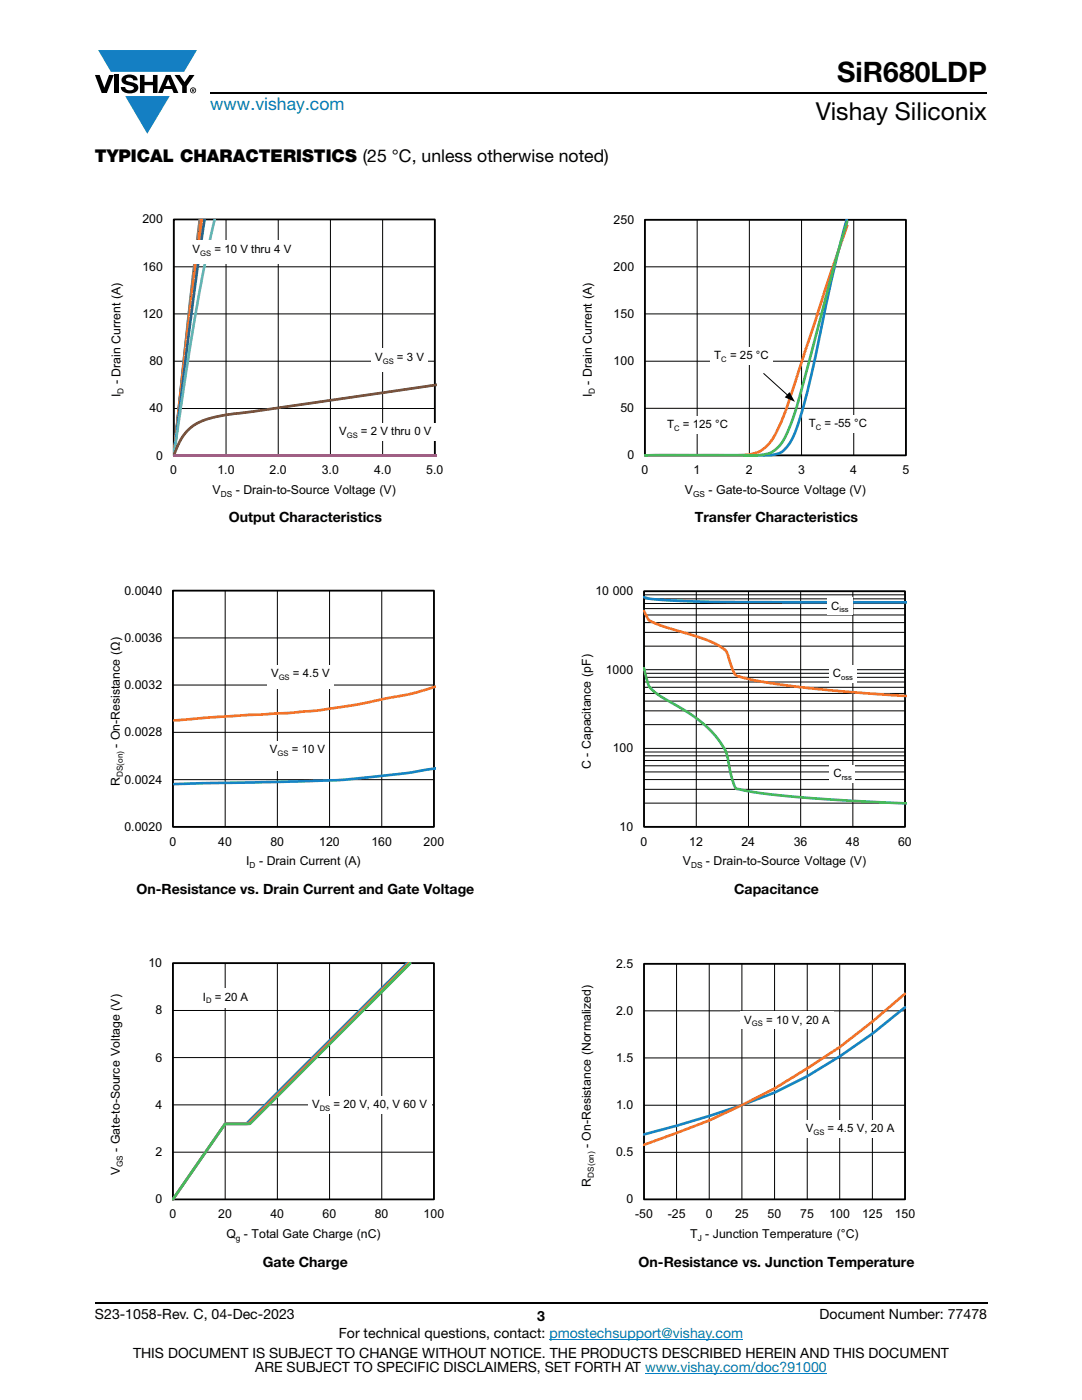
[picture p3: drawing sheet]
<svg xmlns="http://www.w3.org/2000/svg" width="216mm" height="279mm" viewBox="0 0 216 279" stroke-linecap="round" stroke-linejoin="round" font-family="sans-serif">
<g fill="#147fc3">
<path d="M19.6 10h19.7l-2.6 4.3h-1.1h-13.5z"/>
<path d="M25 19.2h8.9l-4.5 7.5z"/>
</g>
<g fill="#000">
<path d="M18.9 15h1l.9 2.5 1-2.5h.9l-1.4 3.6h-1zM22.9 15h.9v3.6h-.9zM24.6 15.3a2.1 2.1 0 0 1 2.8 .3l.1 .4h-.9a.79 .79 0 0 0-.7-.5 .79 .79 0 0 0-.8 .4l.3 .3 1 .2a1.08 1.08 0 0 1 1.2 1 1.08 1.08 0 0 1-1.1 1.2 1.73 1.73 0 0 1-2.4-1.2h.9a.96 .96 0 0 0 .8 .6 .96 .96 0 0 0 .9-.4 1.31 1.31 0 0 0-1.2-.6 1.03 1.03 0 0 1-1.1-.6 1.03 1.03 0 0 1 .2-1.1zM27.9 15h.9v1.3h1.7v-1.3h.9v3.6h-.9v-1.6h-1.7v1.6h-.9zM34.8 15h1.1l.9 1.4 1-1.4h1l-1.5 2.2v1.4h-.9v-1.4z"/>
<path d="M33.6 15.9l.5 1.3h-1.1zM33.1 15l-1.6 3.6h1l.3-.8h1.5l.3 .8h1l-1.6-3.6z"/>
<path d="M38.4 17.8h.2v.2h-.2zM38.3 17.7v.7h.1v-.3l.4 .3-.2-.3 .2-.2-.1-.2z"/>
<path d="M38.1 18a.46 .46 0 0 1 .9 0 .46 .46 0 0 1-.9 0zM37.9 18a.6 .6 0 0 0 1.2 0 .6 .6 0 0 0-1.2 0z"/>
</g>
<path d="M42 18.6h155M18.9 260h178.1" fill="none" stroke="#000" stroke-width=".36"/>
<path d="M109.6 267.3h38.7M128.7 274h36.3" fill="none" stroke="#007ec4" stroke-width=".2"/>
<path d="M34.7 43.8h52.1v47.2h-52.1zM34.7 53.2h52.1M45.1 43.8v47.2M55.5 43.8v47.2M65.9 43.8v47.2M76.3 43.8v47.2M34.7 72.1h52.1M34.7 62.6h52.1M34.7 81.5h52.1" fill="none" stroke="#000" stroke-width=".2"/>
<path d="M34.7 43.8h52.1v47.1h-52.1z" fill="none" stroke="#000" stroke-width=".35"/>
<path d="M39.9 43.7l-2 16.5-3.2 30.7" fill="none" stroke="#1782c5" stroke-width=".53"/>
<path d="M39.9 43.7l-2.2 18.7-3 28.5" fill="none" stroke="#f37229" stroke-width=".53"/>
<path d="M40 43.7l-2.4 20.2-2.9 27" fill="none" stroke="#48b85c" stroke-width=".53"/>
<path d="M40.2 43.7l-1.9 15-3.6 32.2" fill="none" stroke="#ee2d2d" stroke-width=".53"/>
<path d="M40.4 43.7l-2.4 18.7-3.3 28.5" fill="none" stroke="#fec626" stroke-width=".53"/>
<path d="M40.8 43.7l-2.3 16.4-3.8 30.8" fill="none" stroke="#2d5d9d" stroke-width=".53"/>
<path d="M42.8 43.8l-1.8 8.5-2.4 12.6-3.9 26" fill="none" stroke="#51c4ce" stroke-width=".53"/>
<path d="M87.1 76.8l-35.3 5.1a67.8 67.8 0 0 0-10.4 1.7 9.4 9.4 0 0 0-6.5 6.7l-.2 .6" fill="none" stroke="#7b3c17" stroke-width=".53"/>
<path d="M87.1 90.9h-52.4" fill="none" stroke="#4e843e" stroke-width=".53"/>
<path d="M87.1 90.9h-52.4" fill="none" stroke="#9e58a3" stroke-width=".53"/>
<g fill="#fff">
<path d="M37.6 48h21.4v4.6h-21.4z"/>
<path d="M66.9 84.5h20v3.4h-20z"/>
<path d="M74.1 69.6h11.2v4.6h-11.2z"/>
</g>
<path d="M34.5 117.9h52.1v47.1h-52.1zM44.9 117.9v47.1M55.3 117.9v47.1M65.8 117.9v47.1M76.2 117.9v47.1M34.5 136.7h52.1M34.5 127.3h52.1M34.5 155.6h52.1M34.5 146.2h52.1" fill="none" stroke="#000" stroke-width=".2"/>
<path d="M34.5 117.9h52.1v47.1h-52.1z" fill="none" stroke="#000" stroke-width=".35"/>
<path d="M86.9 153.4l-.9 .1a184.6 184.6 0 0 1-22.1 2.3l-29.1 .7" fill="none" stroke="#1782c5" stroke-width=".53"/>
<path d="M86.9 137a61.8 61.8 0 0 1-11.2 2.7l-4.6 .9-7.9 1.2-5.5 .5-15 .8-7.9 .7" fill="none" stroke="#f37229" stroke-width=".53"/>
<g fill="#fff">
<path d="M53.3 132.7h13.2v4.6h-13.2z"/>
<path d="M53 147.9h12.7v6h-12.7z"/>
</g>
<path d="M34.5 192.2h52.1v47.2h-52.1zM44.9 192.2v47.2M55.3 192.2v47.2M65.8 192.2v47.2M76.2 192.2v47.2M34.5 211.1h52.1M34.5 201.7h52.1M34.5 229.9h52.1M34.5 220.5h52.1" fill="none" stroke="#000" stroke-width=".2"/>
<path d="M34.5 192.2h52.1v47.2h-52.1z" fill="none" stroke="#000" stroke-width=".35"/>
<path d="M81.2 192.2l-32.1 32.1h-4.2l-10.4 15.1" fill="none" stroke="#1782c5" stroke-width=".53"/>
<path d="M81.6 192.2l-32.1 32.1h-4.6l-10.4 15.1" fill="none" stroke="#f37229" stroke-width=".53"/>
<path d="M81.9 192.2l-32 32.1h-5l-10.4 15.1" fill="none" stroke="#48b85c" stroke-width=".53"/>
<g fill="#fff">
<path d="M39.7 197.3h10.6v3.8h-10.6z"/>
<path d="M61.5 218.7h24.5v3.6h-24.5z"/>
</g>
<path d="M128.7 43.9h52.1v47h-52.1zM128.7 53.3h52.1M139.1 43.9v47M149.5 43.9v47M159.9 43.9v47M170.4 43.9v47M128.7 72.1h52.1M128.7 62.6h52.1M128.7 81.5h52.1" fill="none" stroke="#000" stroke-width=".2"/>
<path d="M128.7 43.9h52.1v47h-52.1z" fill="none" stroke="#000" stroke-width=".35"/>
<path d="M168.9 43.8l-2.6 10.5-2.8 13a128.7 128.7 0 0 1-5.1 19.6 6.8 6.8 0 0 1-3 3.6 24.3 24.3 0 0 1-6.3 .4h-20.4" fill="none" stroke="#1782c5" stroke-width=".53"/>
<path d="M169.1 45l-4 11.5-5.4 16.4a88.6 88.6 0 0 1-5.2 14.2 6.8 6.8 0 0 1-6.7 3.8h-19.1" fill="none" stroke="#f37229" stroke-width=".53"/>
<path d="M169 44.2l-2.6 8.8-4.9 19a100.2 100.2 0 0 1-4.6 14.8 6 6 0 0 1-6.6 4.1h-21.6" fill="none" stroke="#48b85c" stroke-width=".53"/>
<g fill="#fff">
<path d="M132.3 83h13.8v3.5h-13.8z"/>
<path d="M141.7 69.2h12.5v3.5h-12.5z"/>
<path d="M160.6 82.8h13.2v3.5h-13.2z"/>
</g>
<g fill="none" stroke="#000" stroke-width=".2">
<path d="M152.3 74.5l5 4.5M128.5 119.5h52.1M128.5 118.7h52.1M128.5 118h52.1v47h-52.1zM138.9 118v47M149.3 118v47M159.8 118v47M170.2 118v47M128.5 139.9h52.1M128.5 138.4h52.1M128.5 137.2h52.1M128.5 136.1h52.1"/>
<path d="M128.5 135.2h52.1M128.5 134.4h52.1M128.5 129h52.1M128.5 126.2h52.1M128.5 124.3h52.1M128.5 122.7h52.1M128.5 121.5h52.1M128.5 120.4h52.1M128.5 133.7h52.1M128.5 157.5h52.1M128.5 155.6h52.1M128.5 154.1h52.1"/>
<path d="M128.5 152.8h52.1M128.5 151.8h52.1M128.5 150.8h52.1M128.5 150.1h52.1M128.5 144.6h52.1M128.5 141.9h52.1M128.5 149.4h52.1M128.5 160.3h52.1"/>
</g>
<path d="M157.5 78.2l1.1 2-2-.9z" fill="#000"/>
<path d="M128.5 118h52.1v47h-52.1z" fill="none" stroke="#000" stroke-width=".35"/>
<path d="M128.5 119.2l1.2 .3 2.3 .2 8.9 .4 40 .1" fill="none" stroke="#1782c5" stroke-width=".53"/>
<path d="M128.5 121.9a3.3 3.3 0 0 0 1.7 2.3l2.6 1 6.7 2a15.7 15.7 0 0 1 5.3 2.6l.8 2.1a8.4 8.4 0 0 0 1.3 3l5 1.1 7.9 1.1 9.5 1 11.6 .8" fill="none" stroke="#f37229" stroke-width=".53"/>
<path d="M128.5 133.4a12 12 0 0 0 1.3 4 36.6 36.6 0 0 0 6.7 4.3l3.3 2.3a17.7 17.7 0 0 1 5.2 6.4l.5 2.4a13 13 0 0 0 1.4 4.6l5 .9 7.3 .8 9.2 .6 12.5 .6" fill="none" stroke="#48b85c" stroke-width=".53"/>
<g fill="#fff">
<path d="M165.1 119.2h5v3.6h-5z"/>
<path d="M165.5 152.7h5.2v3.5h-5.2z"/>
<path d="M165.4 132.7h5.5v3.5h-5.5z"/>
</g>
<g fill="none" stroke="#000" stroke-width=".2">
<path d="M135 192.3v47.1M141.5 192.3v47.1M148 192.3v47.1M154.6 192.3v47.1M161.1 192.3v47.1M167.6 192.3v47.1M174.1 192.3v47.1M128.5 211.1h52.1M128.5 201.7h52.1M128.5 239.4h52.1M128.5 230h52.1M128.5 220.6h52.1"/>
<path d="M128.5 239.4v-47.1h52.1v47.1"/>
</g>
<path d="M128.5 192.3h52.1v47.1h-52.1z" fill="none" stroke="#000" stroke-width=".35"/>
<path d="M180.6 201a112.8 112.8 0 0 1-26.1 17.1 199.1 199.1 0 0 1-26 8.3" fill="none" stroke="#1782c5" stroke-width=".53"/>
<path d="M180.6 198.3l-6.5 5.6-6.5 5.1-6.5 4.2-6.6 4.1-6.5 3.3-6.5 3-13 4.9" fill="none" stroke="#f37229" stroke-width=".53"/>
<g fill="#fff">
<path d="M160 223.5h19.2v3.6h-19.2z"/>
<path d="M147.7 201.9h18.6v3.5h-18.6z"/>
</g>
<text font-size="5.6" x="167.1" y="16.4">SiR680LDP</text>
<text font-size="4.9" x="162.8" y="24">Vishay Siliconix</text>
<text font-size="3.5" fill="#007ec4" x="42" y="21.9">www.vishay.com</text>
<text font-size="3.5" x="18.9" y="32.3">TYPICAL CHARACTERISTICS (25 °C, unless otherwise noted)</text>
<g font-size="2.8">
<text x="45.7" y="104.1">Output Characteristics</text>
<text x="138.7" y="104.1">Transfer Characteristics</text>
<text x="27.2" y="178.5">On-Resistance vs. Drain Current and Gate Voltage</text>
<text x="146.5" y="178.5">Capacitance</text>
<text x="52.4" y="252.8">Gate Charge</text>
<text x="127.4" y="252.8">On-Resistance vs. Junction Temperature</text>
<text x="18.9" y="263.3">S23-1058-Rev. C, 04-Dec-2023</text>
<text x="107.2" y="263.6">3</text>
<text x="163.6" y="263.3">Document Number: 77478</text>
<text x="67.6" y="267.1">For technical questions, contact: pmostechsupport@vishay.com</text>
<text x="26.5" y="271">THIS DOCUMENT IS SUBJECT TO CHANGE WITHOUT NOTICE. THE PRODUCTS DESCRIBED HEREIN AND THIS DOCUMENT</text>
<text x="50.9" y="273.8">ARE SUBJECT TO SPECIFIC DISCLAIMERS, SET FORTH AT www.vishay.com/doc?91000</text>
</g>
<g font-size="2.5">
<text x="28.4" y="44.6">200</text>
<text x="122.4" y="44.7">250</text>
<text x="28.4" y="54">160</text>
<text x="122.4" y="54.1">200</text>
<text x="28.4" y="63.5">120</text>
<text x="122.4" y="63.5">150</text>
<text x="24.1" y="76.7" transform="rotate(-90 24.1 76.7)">- Drain Current (A)</text>
<text x="29.8" y="72.9">80</text>
<text x="118.1" y="76.8" transform="rotate(-90 118.1 76.8)">- Drain Current (A)</text>
<text x="122.4" y="72.9">100</text>
<text x="24.1" y="79.3" transform="rotate(-90 24.1 79.3)">I</text>
<text x="29.8" y="82.3">40</text>
<text x="118.1" y="79.3" transform="rotate(-90 118.1 79.3)">I</text>
<text x="123.8" y="82.3">50</text>
<text x="31.2" y="91.7">0</text>
<text x="34" y="94.7">0</text>
<text x="43.4" y="94.7">1.0</text>
<text x="53.8" y="94.7">2.0</text>
<text x="64.2" y="94.7">3.0</text>
<text x="74.6" y="94.7">4.0</text>
<text x="85" y="94.7">5.0</text>
<text x="125.2" y="91.7">0</text>
<text x="128" y="94.6">0</text>
<text x="138.4" y="94.6">1</text>
<text x="148.8" y="94.6">2</text>
<text x="159.2" y="94.6">3</text>
<text x="169.7" y="94.6">4</text>
<text x="180.1" y="94.6">5</text>
<text x="42.4" y="98.6">V</text>
<text x="47" y="98.6">- Drain-to-Source Voltage (V)</text>
<text x="136.7" y="98.5">V</text>
<text x="141.4" y="98.5">- Gate-to-Source Voltage (V)</text>
<text x="24.8" y="118.7">0.0040</text>
<text x="118.8" y="118.8">10 000</text>
<text x="24.8" y="128.1">0.0036</text>
<text x="24.8" y="137.5">0.0032</text>
<text x="120.9" y="134.5">1000</text>
<text x="23.9" y="149.2" transform="rotate(-90 23.9 149.2)">- On-Resistance (Ω)</text>
<text x="24.8" y="147">0.0028</text>
<text x="117.9" y="153.4" transform="rotate(-90 117.9 153.4)">C - Capacitance (pF)</text>
<text x="122.3" y="150.1">100</text>
<text x="23.9" y="156.9" transform="rotate(-90 23.9 156.9)">R</text>
<text x="24.8" y="156.4">0.0024</text>
<text x="24.8" y="165.8">0.0020</text>
<text x="123.6" y="165.8">10</text>
<text x="33.8" y="168.8">0</text>
<text x="43.5" y="168.8">40</text>
<text x="49.1" y="172.7">I</text>
<text x="51.7" y="172.7">- Drain Current (A)</text>
<text x="54" y="168.8">80</text>
<text x="63.7" y="168.8">120</text>
<text x="74.1" y="168.8">160</text>
<text x="84.5" y="168.8">200</text>
<text x="127.8" y="168.8">0</text>
<text x="136.2" y="172.6">V</text>
<text x="137.5" y="168.8">12</text>
<text x="140.9" y="172.6">- Drain-to-Source Voltage (V)</text>
<text x="148" y="168.8">24</text>
<text x="158.4" y="168.8">36</text>
<text x="168.8" y="168.8">48</text>
<text x="179.2" y="168.8">60</text>
<text x="29.6" y="193">10</text>
<text x="122.9" y="193.1">2.5</text>
<text x="31" y="202.4">8</text>
<text x="122.9" y="202.5">2.0</text>
<text x="31" y="211.9">6</text>
<text x="122.9" y="212">1.5</text>
<text x="31" y="221.3">4</text>
<text x="122.9" y="221.4">1.0</text>
<text x="23.9" y="229.9" transform="rotate(-90 23.9 229.9)">- Gate-to-Source Voltage (V)</text>
<text x="31" y="230.7">2</text>
<text x="117.9" y="229.1" transform="rotate(-90 117.9 229.1)">- On-Resistance (Normalized)</text>
<text x="122.9" y="230.8">0.5</text>
<text x="23.9" y="234.6" transform="rotate(-90 23.9 234.6)">V</text>
<text x="117.9" y="236.8" transform="rotate(-90 117.9 236.8)">R</text>
<text x="31" y="240.2">0</text>
<text x="33.8" y="243.1">0</text>
<text x="43.5" y="243.1">20</text>
<text x="54" y="243.1">40</text>
<text x="64.4" y="243.1">60</text>
<text x="74.8" y="243.1">80</text>
<text x="84.5" y="243.1">100</text>
<text x="125" y="240.2">0</text>
<text x="126.7" y="243.1">-50</text>
<text x="133.2" y="243.1">-25</text>
<text x="140.8" y="243.1">0</text>
<text x="146.7" y="243.1">25</text>
<text x="153.2" y="243.1">50</text>
<text x="159.7" y="243.1">75</text>
<text x="165.5" y="243.1">100</text>
<text x="172" y="243.1">125</text>
<text x="178.5" y="243.1">150</text>
<text x="45.2" y="247">Q - Total Gate Charge (nC)</text>
<text x="137.7" y="247">T - Junction Temperature (°C)</text>
</g>
<g font-size="2.3">
<text x="38.4" y="50.5">V</text>
<text x="42.8" y="50.5">= 10 V thru 4 V</text>
<text x="142.5" y="71.6">T</text>
<text x="145.7" y="71.6">= 25 °C</text>
<text x="74.9" y="72">V</text>
<text x="79.2" y="72">= 3 V</text>
<text x="67.7" y="86.9">V</text>
<text x="72" y="86.9">= 2 V thru 0 V</text>
<text x="133.1" y="85.4">T</text>
<text x="136.3" y="85.4">= 125 °C</text>
<text x="161.4" y="85.2">T</text>
<text x="164.5" y="85.2">= -55 °C</text>
<text x="165.9" y="121.7">C</text>
<text x="54.1" y="135.1">V</text>
<text x="58.5" y="135.1">= 4.5 V</text>
<text x="166.2" y="135.1">C</text>
<text x="53.8" y="150.3">V</text>
<text x="58.2" y="150.3">= 10 V</text>
<text x="166.3" y="155.1">C</text>
<text x="40.5" y="199.7">I</text>
<text x="42.9" y="199.7">= 20 A</text>
<text x="148.5" y="204.3">V</text>
<text x="152.9" y="204.3">= 10 V, 20 A</text>
<text x="62.3" y="221.1">V</text>
<text x="66.5" y="221.1">= 20 V, 40, V 60 V</text>
<text x="160.8" y="225.9">V</text>
<text x="165.1" y="225.9">= 4.5 V, 20 A</text>
</g>
<g font-size="1.7">
<text x="24.7" y="78.6" transform="rotate(-90 24.7 78.6)">D</text>
<text x="118.7" y="78.7" transform="rotate(-90 118.7 78.7)">D</text>
<text x="44.1" y="99.2">DS</text>
<text x="138.3" y="99.1">GS</text>
<text x="24.5" y="155.1" transform="rotate(-90 24.5 155.1)">DS(on)</text>
<text x="49.8" y="173.2">D</text>
<text x="137.9" y="173.2">DS</text>
<text x="24.5" y="232.9" transform="rotate(-90 24.5 232.9)">GS</text>
<text x="118.5" y="235" transform="rotate(-90 118.5 235)">DS(on)</text>
<text x="47.1" y="247.6">g</text>
<text x="139.3" y="247.6">J</text>
</g>
<g font-size="1.5">
<text x="40" y="51">GS</text>
<text x="76.4" y="72.6">GS</text>
<text x="143.9" y="72.2">C</text>
<text x="69.2" y="87.4">GS</text>
<text x="134.5" y="85.9">C</text>
<text x="162.8" y="85.8">C</text>
<text x="167.5" y="122.2">iss</text>
<text x="55.6" y="135.7">GS</text>
<text x="167.9" y="135.7">oss</text>
<text x="55.4" y="150.9">GS</text>
<text x="168" y="155.7">rss</text>
<text x="41.1" y="200.2">D</text>
<text x="150" y="204.8">GS</text>
<text x="63.8" y="221.7">DS</text>
<text x="162.3" y="226.5">GS</text>
</g>
</svg>
